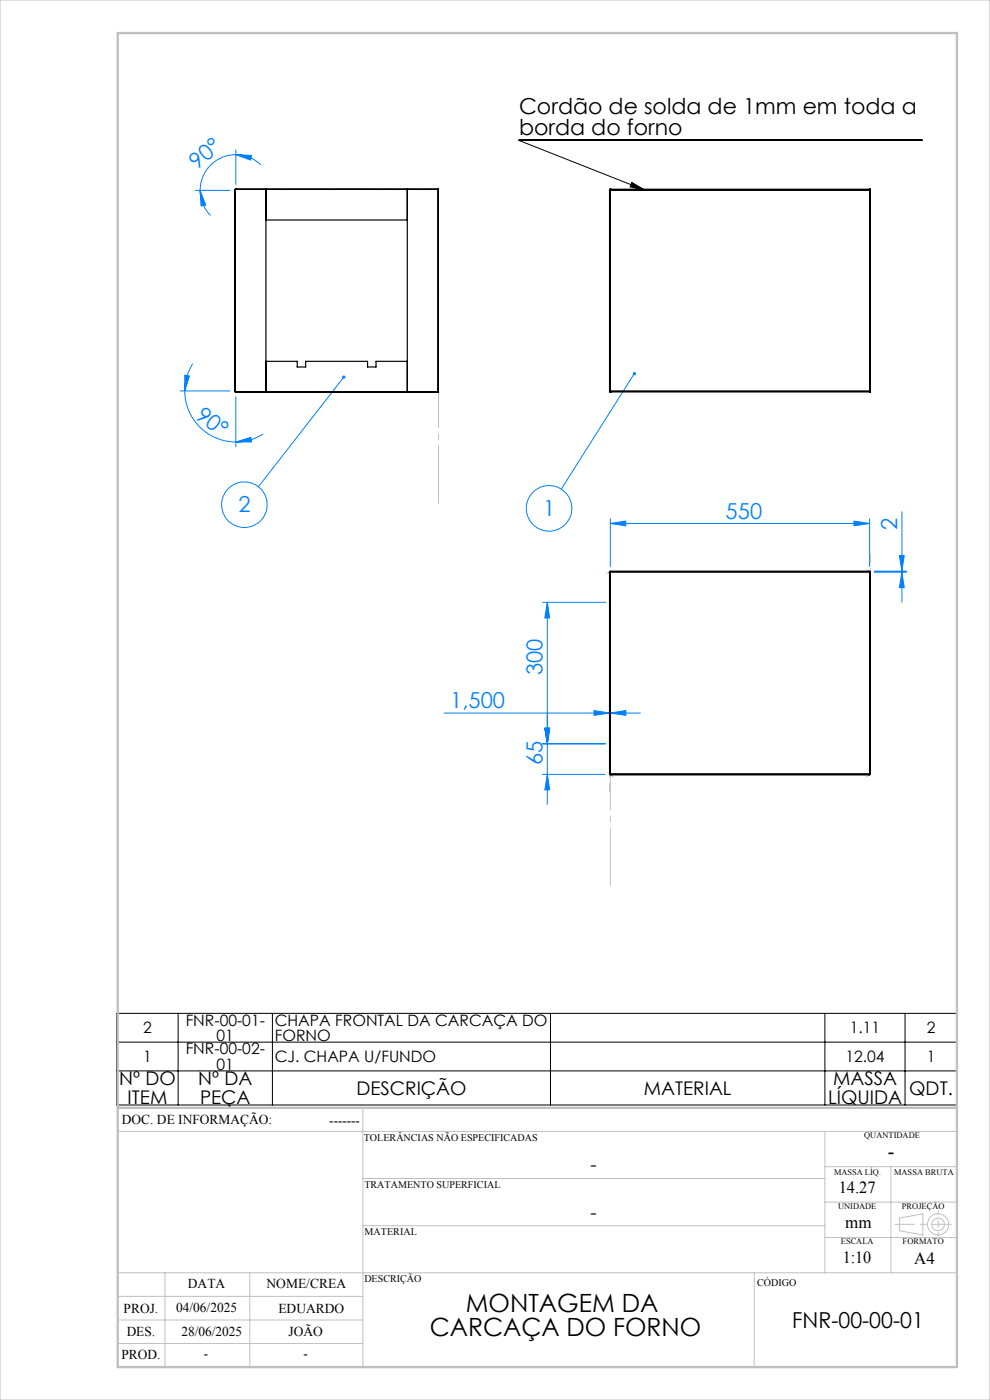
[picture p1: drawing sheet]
<svg xmlns="http://www.w3.org/2000/svg" width="210mm" height="297mm" viewBox="0 0 210 297" stroke-linecap="round" stroke-linejoin="round" font-family="sans-serif">
<g fill="none" stroke="#0080ff" stroke-width=".21">
<path d="M50 32.8l3.3 .2-.1 1zM50 32.8a7.6 7.6 0 0 0-7.6 7.6M50 32.8h.4a7.9 7.9 0 0 1 5 2.2M50 31.8v7.4M41.5 40.4h7.3M42.4 40.4l1.2 3.1-.9 .2zM42.4 40.4a7.9 7.9 0 0 0 2.3 5.3M49.8 59.9h.1M49.8 59.6h.1M49.8 59.3h.1M49.8 59h.1M49.8 58.7h.1"/>
<path d="M49.8 58.4h.1M49.8 58.1h.1M49.8 57.8h.1M49.8 57.5h.1M49.8 57.2h.1M49.8 56.9h.1M49.8 56.6h.1M49.8 56.3h.1M49.8 56h.1M49.8 55.7h.1M49.8 55.4h.1M49.8 55.1h.1"/>
<path d="M49.8 54.8h.1M49.8 54.5h.1M49.8 54.2h.1M49.8 53.9h.1M49.8 53.6h.1M49.8 53.3h.1M49.8 53h.1M49.8 52.7h.1M49.8 52.4h.1M49.8 52.1h.1M49.8 51.8h.1M49.8 51.5h.1"/>
<path d="M49.8 51.2h.1M49.8 50.9h.1M49.8 50.6h.1M49.8 50.3h.1M49.8 50h.1M49.8 49.7h.1M49.8 49.4h.1M49.8 49.1h.1M49.8 48.8h.1M49.8 48.5h.1M49.8 48.2h.1M49.8 47.9h.1"/>
<path d="M49.8 47.6h.1M49.8 47.3h.1M49.8 47h.1M49.8 46.7h.1M49.8 46.4h.1M49.8 46.1h.1M49.8 45.8h.1M49.8 45.5h.1M49.8 45.2h.1M49.8 44.9h.1M49.8 44.6h.1M49.8 44.3h.1"/>
<path d="M49.8 44h.1M49.8 43.7h.1M49.8 43.4h.1M49.8 43.1h.1M49.8 42.8h.1M49.8 42.5h.1M49.8 42.2h.1M49.8 41.9h.1M49.8 41.6h.1M49.8 41.3h.1M49.8 41h.1M49.8 40.7h.1"/>
<path d="M49.8 40.4h.1M50.1 40.1v.1M50.2 40.1v.1M50.4 40.1v.1M50.8 40.1v.1M51 40.1v.1M51.4 40.1v.1M51.6 40.1v.1M52 40.1v.1M52.2 40.1v.1M52.6 40.1v.1M52.8 40.1v.1"/>
<path d="M53.2 40.1v.1M53.4 40.1v.1M53.8 40.1v.1M54 40.1v.1M54.4 40.1v.1M54.6 40.1v.1M55 40.1v.1M55.2 40.1v.1M55.6 40.1v.1M55.8 40.1v.1M56.2 40.1v.1M56.4 40.1v.1"/>
<path d="M56.8 40.1v.1M57 40.1v.1M57.4 40.1v.1M57.6 40.1v.1M58 40.1v.1M58.2 40.1v.1M58.6 40.1v.1M58.8 40.1v.1M59.2 40.1v.1M59.4 40.1v.1M59.8 40.1v.1M60 40.1v.1"/>
<path d="M60.4 40.1v.1M60.6 40.1v.1M61 40.1v.1M61.2 40.1v.1M61.6 40.1v.1M61.8 40.1v.1M62.2 40.1v.1M62.4 40.1v.1M62.8 40.1v.1M63 40.1v.1M63.4 40.1v.1M63.6 40.1v.1"/>
<path d="M64 40.1v.1M64.2 40.1v.1M64.6 40.1v.1M64.8 40.1v.1M65.2 40.1v.1M65.4 40.1v.1M65.8 40.1v.1M66 40.1v.1M66.4 40.1v.1M66.6 40.1v.1M67 40.1v.1M67.2 40.1v.1"/>
<path d="M67.6 40.1v.1M67.8 40.1v.1M68.2 40.1v.1M68.4 40.1v.1M68.8 40.1v.1M69 40.1v.1M69.4 40.1v.1M69.6 40.1v.1M70 40.1v.1M70.2 40.1v.1M70.6 40.1v.1M70.8 40.1v.1"/>
<path d="M71.2 40.1v.1M71.4 40.1v.1M71.8 40.1v.1M72 40.1v.1M72.4 40.1v.1M72.6 40.1v.1M73 40.1v.1M73.2 40.1v.1M73.6 40.1v.1M73.8 40.1v.1M74.2 40.1v.1M74.4 40.1v.1"/>
<path d="M74.8 40.1v.1M75 40.1v.1M75.4 40.1v.1M75.6 40.1v.1M76 40.1v.1M76.2 40.1v.1M76.6 40.1v.1M76.8 40.1v.1M77.2 40.1v.1M77.4 40.1v.1M77.8 40.1v.1M78 40.1v.1"/>
<path d="M78.4 40.1v.1M78.6 40.1v.1M79 40.1v.1M79.2 40.1v.1M79.6 40.1v.1M79.8 40.1v.1M80.2 40.1v.1M80.4 40.1v.1M80.8 40.1v.1M81 40.1v.1M81.4 40.1v.1M81.6 40.1v.1"/>
<path d="M82 40.1v.1M82.2 40.1v.1M82.5 40.1v.1M82.8 40.1v.1M83.1 40.1v.1M83.4 40.1v.1M83.7 40.1v.1M84 40.1v.1M84.3 40.1v.1M84.6 40.1v.1M84.9 40.1v.1M85.3 40.1v.1"/>
<path d="M85.5 40.1v.1M85.9 40.1v.1M86.1 40.1v.1M86.5 40.1v.1M86.9 40.1v.1M87.1 40.1v.1M87.5 40.1v.1M87.7 40.1v.1M88.1 40.1v.1M88.3 40.1v.1M88.7 40.1v.1M88.9 40.1v.1"/>
<path d="M89.3 40.1v.1M89.5 40.1v.1M89.9 40.1v.1M90.1 40.1v.1M90.5 40.1v.1M90.8 40.1v.1M91.1 40.1v.1M91.4 40.1v.1M91.7 40.1v.1M92 40.1v.1M92.3 40.1v.1M92.6 40.1v.1"/>
<path d="M92.9 40.1v.1M92.9 40.1h.1M92.9 40.4h.1M92.9 40.7h.1M92.9 41h.1M92.9 41.3h.1M92.9 41.6h.1M92.9 41.9h.1M92.9 42.2h.1M92.9 42.5h.1M92.9 42.8h.1M92.9 43.1h.1"/>
<path d="M92.9 43.4h.1M92.9 43.7h.1M92.9 44h.1M92.9 44.3h.1M92.9 44.6h.1M92.9 44.9h.1M92.9 45.2h.1M92.9 45.5h.1M92.9 45.8h.1M92.9 46.1h.1M92.9 46.4h.1M92.9 46.7h.1"/>
<path d="M92.9 47h.1M92.9 47.3h.1M92.9 47.6h.1M92.9 47.9h.1M92.9 48.2h.1M92.9 48.5h.1M92.9 48.8h.1M92.9 49.1h.1M92.9 49.4h.1M92.9 49.7h.1M92.9 50h.1M92.9 50.3h.1"/>
<path d="M92.9 50.6h.1M92.9 50.9h.1M92.9 51.2h.1M92.9 51.5h.1M92.9 51.8h.1M92.9 52.1h.1M92.9 52.4h.1M92.9 52.7h.1M92.9 53h.1M92.9 53.3h.1M92.9 53.6h.1M92.9 53.9h.1"/>
<path d="M92.9 54.2h.1M92.9 54.5h.1M92.9 54.8h.1M92.9 55.1h.1M92.9 55.4h.1M92.9 55.7h.1M92.9 56h.1M92.9 56.3h.1M92.9 56.6h.1M92.9 56.9h.1M92.9 57.2h.1M92.9 57.5h.1"/>
<path d="M92.9 57.8h.1M92.9 58.1h.1M92.9 58.4h.1M92.9 58.7h.1M92.9 59h.1M92.9 59.3h.1M92.9 59.6h.1M92.9 59.9h.1M129.3 40.3h.1M129.3 40.6h.1M129.3 40.9h.1M129.3 41.2h.1"/>
<path d="M129.3 41.5h.1M129.3 41.8h.1M129.3 42.1h.1M129.3 42.4h.1M129.3 42.7h.1M129.3 43h.1M129.3 43.3h.1M129.3 43.6h.1M129.3 43.9h.1M129.3 44.2h.1M129.3 44.5h.1M129.3 44.8h.1"/>
<path d="M129.3 45.1h.1M129.3 45.4h.1M129.3 45.7h.1M129.3 46h.1M129.3 46.3h.1M129.3 46.6h.1M129.3 46.9h.1M129.3 47.2h.1M129.3 47.5h.1M129.3 47.8h.1M129.3 48.1h.1M129.3 48.4h.1"/>
<path d="M129.3 48.7h.1M129.3 49h.1M129.3 49.3h.1M129.3 49.6h.1M129.3 49.9h.1M129.3 50.2h.1M129.3 50.5h.1M129.3 50.8h.1M129.3 51.1h.1M129.3 51.4h.1M129.3 51.7h.1M129.3 52h.1"/>
<path d="M129.3 52.3h.1M129.3 52.6h.1M129.3 52.9h.1M129.3 53.2h.1M129.3 53.5h.1M129.3 53.8h.1M129.3 54.1h.1M129.3 54.4h.1M129.3 54.7h.1M129.3 55h.1M129.3 55.3h.1M129.3 55.6h.1"/>
<path d="M129.3 55.9h.1M129.3 56.2h.1M129.3 56.5h.1M129.3 56.8h.1M129.3 57.1h.1M129.3 57.4h.1M129.3 57.7h.1M129.3 58h.1M129.3 58.3h.1M129.3 58.6h.1M129.3 58.9h.1M129.3 59.2h.1"/>
<path d="M129.3 59.5h.1M129.3 59.8h.1M184.5 59.9h.1M184.5 59.6h.1M184.5 59.3h.1M184.5 59h.1M184.5 58.7h.1M184.5 58.4h.1M184.5 58.1h.1M184.5 57.8h.1M184.5 57.5h.1M184.5 57.2h.1"/>
<path d="M184.5 56.9h.1M184.5 56.6h.1M184.5 56.3h.1M184.5 56h.1M184.5 55.7h.1M184.5 55.4h.1M184.5 55.1h.1M184.5 54.8h.1M184.5 54.5h.1M184.5 54.2h.1M184.5 53.9h.1M184.5 53.6h.1"/>
<path d="M184.5 53.3h.1M184.5 53h.1M184.5 52.7h.1M184.5 52.4h.1M184.5 52.1h.1M184.5 51.8h.1M184.5 51.5h.1M184.5 51.2h.1M184.5 50.9h.1M184.5 50.6h.1M184.5 50.3h.1M184.5 50h.1"/>
<path d="M184.5 49.7h.1M184.5 49.4h.1M184.5 49.1h.1M184.5 48.8h.1M184.5 48.5h.1M184.5 48.2h.1M184.5 47.9h.1M184.5 47.6h.1M184.5 47.3h.1M184.5 47h.1M184.5 46.7h.1M184.5 46.4h.1"/>
<path d="M184.5 46.1h.1M184.5 45.8h.1M184.5 45.5h.1M184.5 45.2h.1M184.5 44.9h.1M184.5 44.6h.1M184.5 44.3h.1M184.5 44h.1M184.5 43.7h.1M184.5 43.4h.1M184.5 43.1h.1M184.5 42.8h.1"/>
<path d="M184.5 42.5h.1M184.5 42.2h.1M184.5 41.9h.1M184.5 41.6h.1M184.5 41.3h.1M184.5 41h.1M184.5 40.7h.1M184.5 40.4h.1M39.2 79.6l1 .2-1 3.1zM40.9 77.1a10.5 10.5 0 0 0-1.7 5.8M49.8 79.7h.1M49.8 79.4h.1"/>
<path d="M49.8 79.1h.1M49.8 78.8h.1M49.8 78.5h.1M49.8 78.2h.1M49.8 77.9h.1M49.8 77.6h.1M49.8 77.3h.1M49.8 77h.1M49.8 76.7h.1M49.8 76.4h.1M49.8 76.1h.1M49.8 75.8h.1"/>
<path d="M49.8 75.5h.1M49.8 75.2h.1M49.8 74.9h.1M49.8 74.6h.1M49.8 74.3h.1M49.8 74h.1M49.8 73.7h.1M49.8 73.4h.1M49.8 73.1h.1M49.8 72.8h.1M49.8 72.5h.1M49.8 72.2h.1"/>
<path d="M49.8 71.9h.1M49.8 71.6h.1M49.8 71.3h.1M49.8 71h.1M49.8 70.7h.1M49.8 70.4h.1M49.8 70.1h.1M49.8 69.8h.1M49.8 69.5h.1M49.8 69.2h.1M49.8 68.9h.1M49.8 68.6h.1"/>
<path d="M49.8 68.3h.1M49.8 68h.1M49.8 67.7h.1M49.8 67.4h.1M49.8 67.1h.1M49.8 66.8h.1M49.8 66.5h.1M49.8 66.2h.1M49.8 65.9h.1M49.8 65.6h.1M49.8 65.3h.1M49.8 65h.1"/>
<path d="M49.8 64.7h.1M49.8 64.4h.1M49.8 64.1h.1M49.8 63.8h.1M49.8 63.5h.1M49.8 63.2h.1M49.8 62.9h.1M49.8 62.6h.1M49.8 62.3h.1M49.8 62h.1M49.8 61.7h.1M49.8 61.4h.1"/>
<path d="M49.8 61.1h.1M49.8 60.8h.1M49.8 60.5h.1M49.8 60.2h.1M92.9 60.2h.1M92.9 60.5h.1M92.9 60.8h.1M92.9 61.1h.1M92.9 61.4h.1M92.9 61.7h.1M92.9 62h.1M92.9 62.3h.1"/>
<path d="M92.9 62.6h.1M92.9 62.9h.1M92.9 63.2h.1M92.9 63.5h.1M92.9 63.8h.1M92.9 64.1h.1M92.9 64.4h.1M92.9 64.7h.1M92.9 65h.1M92.9 65.3h.1M92.9 65.6h.1M92.9 65.9h.1"/>
<path d="M92.9 66.2h.1M92.9 66.5h.1M92.9 66.8h.1M92.9 67.1h.1M92.9 67.4h.1M92.9 67.7h.1M92.9 68h.1M92.9 68.3h.1M92.9 68.6h.1M92.9 68.9h.1M92.9 69.2h.1M92.9 69.5h.1"/>
<path d="M92.9 69.8h.1M92.9 70.1h.1M92.9 70.4h.1M92.9 70.7h.1M92.9 71h.1M92.9 71.3h.1M92.9 71.6h.1M92.9 71.9h.1M92.9 72.2h.1M92.9 72.5h.1M92.9 72.8h.1M92.9 73.1h.1"/>
<path d="M92.9 73.4h.1M92.9 73.7h.1M92.9 74h.1M92.9 74.3h.1M92.9 74.6h.1M92.9 74.9h.1M92.9 75.2h.1M92.9 75.5h.1M92.9 75.8h.1M92.9 76.1h.1M92.9 76.4h.1M92.9 76.7h.1"/>
<path d="M92.9 77h.1M92.9 77.3h.1M92.9 77.6h.1M92.9 77.9h.1M92.9 78.2h.1M92.9 78.5h.1M92.9 78.8h.1M92.9 79.1h.1M92.9 79.4h.1M92.9 79.7h.1M129.3 60.1h.1M129.3 60.4h.1"/>
<path d="M129.3 60.7h.1M129.3 61h.1M129.3 61.3h.1M129.3 61.6h.1M129.3 61.9h.1M129.3 62.2h.1M129.3 62.5h.1M129.3 62.8h.1M129.3 63.1h.1M129.3 63.4h.1M129.3 63.7h.1M129.3 64h.1"/>
<path d="M129.3 64.3h.1M129.3 64.6h.1M129.3 64.9h.1M129.3 65.2h.1M129.3 65.5h.1M129.3 65.8h.1M129.3 66.1h.1M129.3 66.4h.1M129.3 66.7h.1M129.3 67h.1M129.3 67.3h.1M129.3 67.6h.1"/>
<path d="M129.3 67.9h.1M129.3 68.2h.1M129.3 68.5h.1M129.3 68.8h.1M129.3 69.1h.1M129.3 69.4h.1M129.3 69.7h.1M129.3 70h.1M129.3 70.3h.1M129.3 70.6h.1M129.3 70.9h.1M129.3 71.2h.1"/>
<path d="M129.3 71.5h.1M129.3 71.8h.1M129.3 72.1h.1M129.3 72.4h.1M129.3 72.7h.1M129.3 73h.1M129.3 73.3h.1M129.3 73.6h.1M129.3 73.9h.1M129.3 74.2h.1M129.3 74.5h.1M129.3 74.8h.1"/>
<path d="M129.3 75.1h.1M129.3 75.4h.1M129.3 75.7h.1M129.3 76h.1M129.3 76.3h.1M129.3 76.6h.1M129.3 76.9h.1M129.3 77.2h.1M129.3 77.5h.1M129.3 77.8h.1M129.3 78.1h.1M129.3 78.4h.1"/>
<path d="M129.3 78.7h.1M129.3 79h.1M129.3 79.3h.1M129.3 79.6h.1M129.3 79.9h.1M134.5 79.3l-15.4 24.4M184.5 79.7h.1M184.5 79.4h.1M184.5 79.1h.1M184.5 78.8h.1M184.5 78.5h.1M184.5 78.2h.1"/>
<path d="M184.5 77.9h.1M184.5 77.6h.1M184.5 77.3h.1M184.5 77h.1M184.5 76.7h.1M184.5 76.4h.1M184.5 76.1h.1M184.5 75.8h.1M184.5 75.5h.1M184.5 75.2h.1M184.5 74.9h.1M184.5 74.6h.1"/>
<path d="M184.5 74.3h.1M184.5 74h.1M184.5 73.7h.1M184.5 73.4h.1M184.5 73.1h.1M184.5 72.8h.1M184.5 72.5h.1M184.5 72.2h.1M184.5 71.9h.1M184.5 71.6h.1M184.5 71.3h.1M184.5 71h.1"/>
<path d="M184.5 70.7h.1M184.5 70.4h.1M184.5 70.1h.1M184.5 69.8h.1M184.5 69.5h.1M184.5 69.2h.1M184.5 68.9h.1M184.5 68.6h.1M184.5 68.3h.1M184.5 68h.1M184.5 67.7h.1M184.5 67.4h.1"/>
<path d="M184.5 67.1h.1M184.5 66.8h.1M184.5 66.5h.1M184.5 66.2h.1M184.5 65.9h.1M184.5 65.6h.1M184.5 65.3h.1M184.5 65h.1M184.5 64.7h.1M184.5 64.4h.1M184.5 64.1h.1M184.5 63.8h.1"/>
<path d="M184.5 63.5h.1M184.5 63.2h.1M184.5 62.9h.1M184.5 62.6h.1M184.5 62.3h.1M184.5 62h.1M184.5 61.7h.1M184.5 61.4h.1M184.5 61.1h.1M184.5 60.8h.1M184.5 60.5h.1M184.5 60.2h.1"/>
<path d="M38.2 82.9h10.6M39.2 82.9a10.8 10.8 0 0 0 10.8 10.9M49.8 83h.1M49.8 82.7h.1M49.8 82.4h.1M49.8 82.1h.1M49.8 81.8h.1M49.8 81.5h.1M49.8 81.2h.1M49.8 80.9h.1M49.8 80.6h.1M49.8 80.3h.1"/>
<path d="M49.8 80h.1M50 83.1v.1M50 93.8l3.2-1 .2 1zM50 84.2v10.6M50.3 83.1v.1M50.6 83.1v.1M50.9 83.1v.1M51.2 83.1v.1M51.5 83.1v.1M51.8 83.1v.1M52.1 83.1v.1M52.4 83.1v.1"/>
<path d="M52.7 83.1v.1M53 83.1v.1M53.3 83.1v.1M53.6 83.1v.1M53.9 83.1v.1M54.2 83.1v.1M54.5 83.1v.1M54.8 83.1v.1M55.1 83.1v.1M55.4 83.1v.1M55.7 83.1v.1M55.8 92.1a10.5 10.5 0 0 1-5.8 1.7"/>
<path d="M56 83.1v.1M56.3 83.1v.1M56.7 83.1v.1M56.9 83.1v.1M57.3 83.1v.1M57.5 83.1v.1M57.9 83.1v.1M58.1 83.1v.1M58.5 83.1v.1M58.7 83.1v.1M59.1 83.1v.1M59.3 83.1v.1"/>
<path d="M59.7 83.1v.1M59.9 83.1v.1M60.3 83.1v.1M60.5 83.1v.1M60.9 83.1v.1M61.1 83.1v.1M61.5 83.1v.1M61.7 83.1v.1M62.1 83.1v.1M62.3 83.1v.1M62.7 83.1v.1M62.9 83.1v.1"/>
<path d="M63.3 83.1v.1M63.5 83.1v.1M63.9 83.1v.1M64.1 83.1v.1M64.5 83.1v.1M64.7 83.1v.1M65.1 83.1v.1M65.3 83.1v.1M65.7 83.1v.1M65.9 83.1v.1M66.3 83.1v.1M66.5 83.1v.1"/>
<path d="M66.9 83.1v.1M67.1 83.1v.1M67.5 83.1v.1M67.7 83.1v.1M68.1 83.1v.1M68.3 83.1v.1M68.7 83.1v.1M68.9 83.1v.1M69.3 83.1v.1M69.5 83.1v.1M69.9 83.1v.1M70.1 83.1v.1"/>
<path d="M70.4 83.1v.1M70.7 83.1v.1M71 83.1v.1M71.3 83.1v.1M71.6 83.1v.1M71.9 83.1v.1M72.2 83.1v.1M72.6 83.1v.1M72.8 83.1v.1M72.9 80l-18.1 23.3M73.2 83.1v.1M73.4 83.1v.1"/>
<path d="M73.8 83.1v.1M74 83.1v.1M74.4 83.1v.1M74.6 83.1v.1M75 83.1v.1M75.2 83.1v.1M75.6 83.1v.1M75.8 83.1v.1M76.2 83.1v.1M76.4 83.1v.1M76.8 83.1v.1M77 83.1v.1"/>
<path d="M77.4 83.1v.1M77.6 83.1v.1M78 83.1v.1M78.2 83.1v.1M78.6 83.1v.1M78.8 83.1v.1M79.2 83.1v.1M79.4 83.1v.1M79.8 83.1v.1M80 83.1v.1M80.4 83.1v.1M80.6 83.1v.1"/>
<path d="M81 83.1v.1M81.2 83.1v.1M81.6 83.1v.1M81.8 83.1v.1M82.2 83.1v.1M82.4 83.1v.1M82.8 83.1v.1M83 83.1v.1M83.4 83.1v.1M83.6 83.1v.1M84 83.1v.1M84.2 83.1v.1"/>
<path d="M84.6 83.1v.1M84.8 83.1v.1M85.2 83.1v.1M85.4 83.1v.1M85.8 83.1v.1M86 83.1v.1M86.4 83.1v.1M86.6 83.1v.1M87 83.1v.1M87.2 83.1v.1M87.6 83.1v.1M87.8 83.1v.1"/>
<path d="M88.2 83.1v.1M88.4 83.1v.1M88.8 83.1v.1M89 83.1v.1M89.4 83.1v.1M89.6 83.1v.1M90 83.1v.1M90.2 83.1v.1M90.6 83.1v.1M90.8 83.1v.1M91.2 83.1v.1M91.4 83.1v.1"/>
<path d="M91.8 83.1v.1M92 83.1v.1M92.4 83.1v.1M92.6 83.1v.1M92.7 83.1v.1M92.9 80h.1M92.9 80.3h.1M92.9 80.6h.1M92.9 80.9h.1M92.9 81.2h.1M92.9 81.5h.1M92.9 81.8h.1"/>
<path d="M92.9 82.1h.1M92.9 82.4h.1M92.9 82.7h.1M92.9 83h.1M92.9 83.1h.1M129.3 80.2h.1M129.3 80.5h.1M129.3 80.8h.1M129.3 81.1h.1M129.3 81.4h.1M129.3 81.7h.1M129.3 82h.1"/>
<path d="M129.3 82.3h.1M129.3 82.6h.1M129.3 82.9h.1M184.5 83h.1M184.5 82.7h.1M184.5 82.4h.1M184.5 82.1h.1M184.5 81.8h.1M184.5 81.5h.1M184.5 81.2h.1M184.5 80.9h.1M184.5 80.6h.1"/>
<path d="M184.5 80.3h.1M184.5 80h.1M129.5 111.1l3.3-.5v.9zM129.5 110.1v10.1M129.5 111.1h55M181.2 110.6l3.3 .5-3.3 .4zM184.5 110.1v10.1M190.8 117.9h1l-.5 3.3zM191.3 108.6v19.1M115.1 127.8h13.3M116.1 127.8l.5 3.3h-1zM116.1 127.8v42.8"/>
<path d="M129.3 128.8v23.5M129.3 139.8h.1M129.3 139.5h.1M129.3 139.2h.1M129.3 138.9h.1M129.3 138.6h.1M129.3 138.3h.1M129.3 138h.1M129.3 137.7h.1M129.3 137.4h.1M129.3 137.1h.1M129.3 136.8h.1"/>
<path d="M129.3 136.5h.1M129.3 136.2h.1M129.3 135.9h.1M129.3 135.6h.1M129.3 135.3h.1M129.3 135h.1M129.3 134.7h.1M129.3 134.4h.1M129.3 134.1h.1M129.3 133.8h.1M129.3 133.5h.1M129.3 133.2h.1"/>
<path d="M129.3 132.9h.1M129.3 132.6h.1M129.3 132.3h.1M129.3 132h.1M129.3 131.7h.1M129.3 131.4h.1M129.3 131.1h.1M129.3 130.8h.1M129.3 130.5h.1M129.3 130.2h.1M129.3 129.9h.1M129.3 129.6h.1"/>
<path d="M129.3 129.3h.1M129.3 129h.1M129.3 128.7h.1M129.3 128.4h.1M129.3 128.1h.1M129.3 127.8h.1M129.3 127.5h.1M129.3 127.2h.1M129.3 126.9h.1M129.3 126.6h.1M129.3 126.3h.1M129.3 126h.1"/>
<path d="M129.3 125.7h.1M129.3 125.4h.1M129.3 125.1h.1M129.3 124.8h.1M129.3 124.5h.1M129.3 124.2h.1M129.3 123.9h.1M129.3 123.6h.1M129.3 123.3h.1M129.3 123h.1M129.3 122.7h.1M129.3 122.4h.1"/>
<path d="M129.3 122.1h.1M129.3 121.8h.1M129.3 121.5h.1M129.3 121.4h.1M129.4 121.2h.1zM129.5 121.2l-.2 .1M129.5 128.8v23.5M184.4 121.2l.2 .1zM184.4 121.2l.2 .1M184.5 121.3h.1M184.5 121.6h.1M184.5 121.9h.1"/>
<path d="M184.5 122.2h.1M184.5 122.5h.1M184.5 122.8h.1M184.5 123.1h.1M184.5 123.4h.1M184.5 123.7h.1M184.5 124h.1M184.5 124.3h.1M184.5 124.6h.1M184.5 124.9h.1M184.5 125.2h.1M184.5 125.5h.1"/>
<path d="M184.5 125.8h.1M184.5 126.1h.1M184.5 126.4h.1M184.5 126.7h.1M184.5 127h.1M184.5 127.3h.1M184.5 127.6h.1M184.5 127.7h.1M184.5 128h.1M184.5 128.3h.1M184.5 128.6h.1M184.5 128.9h.1"/>
<path d="M184.5 129.2h.1M184.5 129.5h.1M184.5 129.8h.1M184.5 130.1h.1M184.5 130.4h.1M184.5 130.7h.1M184.5 131h.1M184.5 131.3h.1M184.5 131.6h.1M184.5 131.9h.1M184.5 132.2h.1M184.5 132.5h.1"/>
<path d="M184.5 132.8h.1M184.5 133.1h.1M184.5 133.4h.1M184.5 133.7h.1M184.5 134h.1M184.5 134.3h.1M184.5 134.6h.1M184.5 134.9h.1M184.5 135.2h.1M184.5 135.5h.1M184.5 135.8h.1M184.5 136.1h.1"/>
<path d="M184.5 136.4h.1M184.5 136.7h.1M184.5 137h.1M184.5 137.3h.1M184.5 137.6h.1M184.5 137.9h.1M184.5 138.2h.1M184.5 138.5h.1M184.5 138.8h.1M184.5 139.1h.1M184.5 139.4h.1M184.5 139.7h.1"/>
<path d="M185.5 121.2h6.8M185.5 121.4h6.8M191.3 121.4l.5 3.3h-1zM94.2 151.3h41.6M115.1 157.8h13.3M115.6 154.5h1l-.5 3.3zM126 150.7l3.3 .6-3.3 .5zM129.3 157.8h.1M129.3 157.5h.1M129.3 157.2h.1M129.3 156.9h.1M129.3 156.6h.1"/>
<path d="M129.3 156.3h.1M129.3 156h.1M129.3 155.7h.1M129.3 155.4h.1M129.3 155.1h.1M129.3 154.8h.1M129.3 154.5h.1M129.3 154.2h.1M129.3 153.9h.1M129.3 153.6h.1M129.3 153.3h.1M129.3 153h.1"/>
<path d="M129.3 152.7h.1M129.3 152.4h.1M129.3 152.1h.1M129.3 151.8h.1M129.3 151.5h.1M129.3 151.2h.1M129.3 150.9h.1M129.3 150.6h.1M129.3 150.3h.1M129.3 150h.1M129.3 149.7h.1M129.3 149.4h.1"/>
<path d="M129.3 149.1h.1M129.3 148.8h.1M129.3 148.5h.1M129.3 148.2h.1M129.3 147.9h.1M129.3 147.6h.1M129.3 147.3h.1M129.3 147h.1M129.3 146.7h.1M129.3 146.4h.1M129.3 146.1h.1M129.3 145.8h.1"/>
<path d="M129.3 145.5h.1M129.3 145.2h.1M129.3 144.9h.1M129.3 144.6h.1M129.3 144.3h.1M129.3 144h.1M129.3 143.7h.1M129.3 143.4h.1M129.3 143.1h.1M129.3 142.8h.1M129.3 142.5h.1M129.3 142.2h.1"/>
<path d="M129.3 141.9h.1M129.3 141.6h.1M129.3 141.3h.1M129.3 141h.1M129.3 140.7h.1M129.3 140.4h.1M129.3 140.1h.1M129.3 159.7h.1M129.3 159.4h.1M129.3 159.1h.1M129.3 158.8h.1M129.3 158.5h.1"/>
<path d="M129.3 158.2h.1M129.3 157.9h.1M129.5 151.3l3.3-.6v1.1zM184.5 140h.1M184.5 140.3h.1M184.5 140.6h.1M184.5 140.9h.1M184.5 141.2h.1M184.5 141.5h.1M184.5 141.8h.1M184.5 142.1h.1M184.5 142.4h.1"/>
<path d="M184.5 142.7h.1M184.5 143h.1M184.5 143.3h.1M184.5 143.6h.1M184.5 143.9h.1M184.5 144.2h.1M184.5 144.5h.1M184.5 144.8h.1M184.5 145.1h.1M184.5 145.4h.1M184.5 145.7h.1M184.5 146h.1"/>
<path d="M184.5 146.3h.1M184.5 146.6h.1M184.5 146.9h.1M184.5 147.2h.1M184.5 147.5h.1M184.5 147.8h.1M184.5 148.1h.1M184.5 148.4h.1M184.5 148.7h.1M184.5 149h.1M184.5 149.3h.1M184.5 149.6h.1"/>
<path d="M184.5 149.9h.1M184.5 150.2h.1M184.5 150.5h.1M184.5 150.8h.1M184.5 151.1h.1M184.5 151.4h.1M184.5 151.7h.1M184.5 152h.1M184.5 152.3h.1M184.5 152.6h.1M184.5 152.9h.1M184.5 153.2h.1"/>
<path d="M184.5 153.5h.1M184.5 153.8h.1M184.5 154.1h.1M184.5 154.4h.1M184.5 154.7h.1M184.5 155h.1M184.5 155.3h.1M184.5 155.6h.1M184.5 155.9h.1M184.5 156.2h.1M184.5 156.5h.1M184.5 156.8h.1"/>
<path d="M184.5 157.1h.1M184.5 157.4h.1M184.5 157.7h.1M184.5 158h.1M184.5 158.3h.1M184.5 158.6h.1M184.5 158.9h.1M184.5 159.2h.1M184.5 159.5h.1M184.5 159.8h.1M115.1 164.3h13.2M116.1 164.3l.5 3.3h-1z"/>
<path d="M129.3 164.2l.2 .2zM129.3 164.2l.2 .2M129.3 164.2h.1M129.3 163.9h.1M129.3 163.6h.1M129.3 163.3h.1M129.3 163h.1M129.3 162.7h.1M129.3 162.4h.1M129.3 162.1h.1M129.3 161.8h.1M129.3 161.5h.1"/>
<path d="M129.3 161.2h.1M129.3 160.9h.1M129.3 160.6h.1M129.3 160.3h.1M129.3 160h.1M184.4 164.4l.2-.2zM184.5 160.1h.1M184.5 160.4h.1M184.5 160.7h.1M184.5 161h.1M184.5 161.3h.1M184.5 161.6h.1"/>
<path d="M184.5 161.9h.1M184.5 162.2h.1M184.5 162.5h.1M184.5 162.8h.1M184.5 163.1h.1M184.5 163.4h.1M184.5 163.7h.1M184.5 164h.1M184.5 164.1h.1M184.6 164.2l-.2 .2"/>
<circle cx="51.8" cy="107.1" r="4.8"/>
<circle cx="116.5" cy="107.8" r="4.8"/>
</g>
<path d="M134 38.7l2.9 1.7-3.2-.8zM195.7 29.8h-85.7l26.9 10.6M24.8 215h178.2v19.4h-178.2zM37.8 215v19.4M57.8 215v19.4M116.8 215v19.4M175 215v19.4M192 215v19.4M24.8 221.1h178.2M24.8 227.2h178.2" fill="none" stroke="#000" stroke-width=".21"/>
<g fill="none" stroke="#c0c0c0" stroke-width=".21">
<path d="M0 0h210v297h-210zM77 235v55M25 240h178M77 250h98M175 240v30M175 255h28M175 247.5h28M189 247.5v22.5M190.8 258.4l5-.9v4.5l-5-.9zM25 275h52M25 270h178M35 270v20"/>
<path d="M53 270v20M77 260h98M160 270v20M175 262.5h28M25 285h52M25 280h52"/>
<circle cx="199" cy="259.7" r="1.34"/>
<circle cx="199" cy="259.7" r="2.25"/>
</g>
<path d="M201.8 259.7h-11.9" fill="none" stroke="#c0c0c0" stroke-width=".21" stroke-dasharray="15.2 1.3 1.3 1.3" stroke-dashoffset="11.2"/>
<path d="M199 256.9v5.4" fill="none" stroke="#c0c0c0" stroke-width=".21" stroke-dasharray="15.2 1.3 1.3 1.3" stroke-dashoffset="14.4"/>
<g fill="none" stroke="#c0c0c0" stroke-width=".21" stroke-dasharray="15.2 1.3 1.3 1.3">
<path d="M56.4 40.2v-.1M56.5 40.1h-.2M86.4 40.1v.1M86.5 40.1h-.2M129.6 40.1h-.2M184.6 40.1h-.2M49.9 83.2v-.1M50 83.1h-.2M56.3 83.1h.2M56.4 83.2v-.1M56.4 83.1v.1M56.5 83.1h-.2"/>
<path d="M86.3 83.1h.2M86.4 83.2v-.1M86.4 83.1v.1M86.5 83.1h-.2M92.9 83.1v.1M93 83.1h-.2M93.1 83.1h-.2M129.2 83.1h.2M129.4 83.1h-.2M129.5 83.2v-.2M129.6 83.1h-.2M184.5 83.1h.2"/>
<path d="M184.7 83.1h-.2M129.4 127.8h-.2M129.5 121.3v-.3M184.4 127.8h.2M184.5 121.3h.2M184.5 127.8h.2M129.4 157.8h-.2M129.6 157.8h-.2M184.5 157.8h.2M129.4 164.3h-.2"/>
</g>
<path d="M93 59.5v47.3M129.5 187.9v-47.3" fill="none" stroke="#c0c0c0" stroke-width=".21" stroke-dasharray="15.2 1.3 1.3 1.3" stroke-dashoffset="3"/>
<path d="M184.6 117.7v7.1M129.3 131.3v-7.1M184.5 131.3v-7.1M184.6 124.2v7.1M129.5 154.2v7.1M184.6 154.2v7.1M129.3 167.8v-7.1M129.3 161.3v-7.1" fill="none" stroke="#c0c0c0" stroke-width=".21" stroke-dasharray="15.2 1.3 1.3 1.3" stroke-dashoffset="13.6"/>
<path d="M25 7h178v283h-178zM25 235h178" fill="none" stroke="#c0c0c0" stroke-width=".5"/>
<g fill="#0080ff">
<path d="M72.7 79.8l.4-.1-.2 .3 .2-.3a.34 .34 0 0 1 .1 .5 .34 .34 0 0 1-.5 0 .34 .34 0 0 1 0-.4z"/>
<path d="M129.4 121.2h.1zM184.4 121.2l.2 .1zM129.3 164.2l.2 .2zM184.4 164.4l.2-.2z"/>
</g>
<path d="M134 38.7l2.9 1.7-3.2-.8z" fill="#000"/>
<g fill="#0080ff">
<path d="M134.3 79.1l.4-.1-.2 .3 .2-.3a.34 .34 0 0 1 .1 .5 .34 .34 0 0 1-.5 0 .34 .34 0 0 1 0-.4z"/>
<path d="M129.5 111.1l3.3-.5v.9zM181.2 110.6l3.3 .5-3.3 .4z"/>
<path d="M129.5 151.3l3.3-.6v1.1zM126 150.7l3.3 .6-3.3 .5z"/>
<path d="M42.4 40.4l.3 3.3 .9-.2zM50 32.8l3.2 1.2 .1-1z"/>
<path d="M116.1 164.3l.5 3.3h-1zM115.6 154.5h1l-.5 3.3zM115.6 154.5h1l-.5 3.3zM116.1 127.8l.5 3.3h-1z"/>
<path d="M190.8 117.9h1l-.5 3.3zM191.3 121.4l.5 3.3h-1z"/>
<path d="M39.2 79.6l1 .2-1 3.1zM50 93.8l3.2-1 .2 1z"/>
</g>
<g fill="none" stroke="#000" stroke-width=".25">
<path d="M49.8 40.4h.1M49.8 40.4v42.5M49.9 40.2l-.1 .2M49.9 40.1h43.1v43h-43.1zM50 40.1h.1M56.4 40.1v43M56.4 46.7h30M86.4 40.1v43M92.8 40.1h.1M92.9 40.1v43M129.3 40.1h55.3v43h-55.3zM129.5 40.1h.1"/>
<path d="M129.5 40.1v.1M184.5 40.1v.3M184.5 40.1h.1M184.5 40.4h-55v42.5M184.5 40.4v42.5M56.4 76.7h6.6v1.2h1.8v-1.2h13.2v1.2h1.8v-1.2h6.6M49.8 82.9l.1 .2M49.8 82.9h.1M50 83.1h.1M92.8 83.1h.1M129.5 82.9v.2M129.5 83.1h.1"/>
<path d="M129.5 82.9h55M184.5 83.1h.1M184.5 82.9v.2M129.3 127.8h.2M129.5 121.3h-.2v43h.2M129.5 121.4h55M184.5 121.3h.1v43h-.1M184.5 127.8h.1M129.3 157.8h.2M184.5 157.8h.1M129.5 164.3h55M129.5 164.1h55"/>
<path d="M184.5 164.1v.2M184.5 164.1v-42.9h-55v43.1"/>
</g>
<g font-size="5.3">
<text x="98.8" y="278.3">MONTAGEM DA</text>
<text x="91.1" y="283.4">CARCAÇA DO FORNO</text>
</g>
<g font-size="4.7">
<text x="110.1" y="24.2">Cordão de solda de 1mm em toda a</text>
<text x="110.1" y="28.7">borda do forno</text>
<text x="168" y="281.7">FNR-00-00-01</text>
</g>
<g font-size="4.7" fill="#0080ff">
<text x="41.8" y="36.1" transform="rotate(-40 41.8 36.1)">90°</text>
<text x="41.3" y="88.6" transform="rotate(37 41.3 88.6)">90°</text>
<text x="50.6" y="108.7">2</text>
<text x="115.2" y="109.5">1</text>
<text x="153.9" y="110">550</text>
<text x="190.3" y="112.5" transform="rotate(-90 190.3 112.5)">2</text>
<text x="115.1" y="143.2" transform="rotate(-90 115.1 143.2)">300</text>
<text x="95.5" y="150.2">1,500</text>
<text x="115.1" y="162.3" transform="rotate(-90 115.1 162.3)">65</text>
</g>
<text font-size="4.3" x="188.3" y="245.8">-</text>
<g font-size="4">
<text x="25.3" y="230.3">Nº DO</text>
<text x="42.1" y="230.3">Nº DA</text>
<text x="75.6" y="232.2">DESCRIÇÃO</text>
<text x="136.6" y="232.2">MATERIAL</text>
<text x="176.7" y="230.3">MASSA</text>
<text x="192.9" y="232.2">QDT.</text>
<text x="27.1" y="234.2">ITEM</text>
<text x="42.4" y="234.2">PEÇA</text>
<text x="175.7" y="234.2">LÍQUIDA</text>
<text x="125.2" y="248.4">-</text>
<text x="125.2" y="258.6">-</text>
</g>
<g font-size="3.6">
<text x="177.9" y="253.1">14.27</text>
<text x="179.3" y="260.6">mm</text>
<text x="178.7" y="267.9">1:10</text>
<text x="193.9" y="268.1">A4</text>
</g>
<g font-size="3.3">
<text x="30.4" y="219.2">2</text>
<text x="39.4" y="217.6">FNR-00-01-</text>
<text x="45.9" y="220.8">01</text>
<text x="58.3" y="217.6">CHAPA FRONTAL DA CARCAÇA DO</text>
<text x="58.3" y="220.8">FORNO</text>
<text x="180.3" y="219.2">1.11</text>
<text x="196.6" y="219.2">2</text>
<text x="30.4" y="225.3">1</text>
<text x="39.4" y="223.7">FNR-00-02-</text>
<text x="45.9" y="226.9">01</text>
<text x="58.3" y="225.3">CJ. CHAPA U/FUNDO</text>
<text x="179.3" y="225.3">12.04</text>
<text x="196.6" y="225.3">1</text>
</g>
<g font-size="2.9">
<text x="25.9" y="238.4">DOC. DE INFORMAÇÃO:</text>
<text x="69.8" y="238.6">-------</text>
<text x="39.9" y="273.2">DATA</text>
<text x="56.5" y="273.2">NOME/CREA</text>
<text x="26.2" y="278.6">PROJ.</text>
<text x="37.4" y="278.2">04/06/2025</text>
<text x="59" y="278.6">EDUARDO</text>
<text x="26.9" y="283.4">DES.</text>
<text x="38.5" y="283.4">28/06/2025</text>
<text x="61.2" y="283.4">JOÃO</text>
<text x="25.7" y="288.3">PROD.</text>
<text x="43.3" y="288">-</text>
<text x="64.4" y="288">-</text>
</g>
<g font-size="2.2">
<text x="77.2" y="242.1">TOLERÂNCIAS NÃO ESPECIFICADAS</text>
<text x="77.3" y="251.9">TRATAMENTO SUPERFICIAL</text>
<text x="77.3" y="261.9">MATERIAL</text>
<text x="77.3" y="272.1">DESCRIÇÃO</text>
<text x="160.6" y="272.8">CÓDIGO</text>
</g>
<g font-size="1.8">
<text x="183.3" y="241.4">QUANTIDADE</text>
<text x="176.9" y="249.2">MASSA LÍQ.</text>
<text x="189.7" y="249.2">MASSA BRUTA</text>
<text x="177.8" y="256.5">UNIDADE</text>
<text x="191.3" y="256.5">PROJEÇÃO</text>
<text x="178.4" y="264">ESCALA</text>
<text x="191.5" y="264">FORMATO</text>
</g>
</svg>
